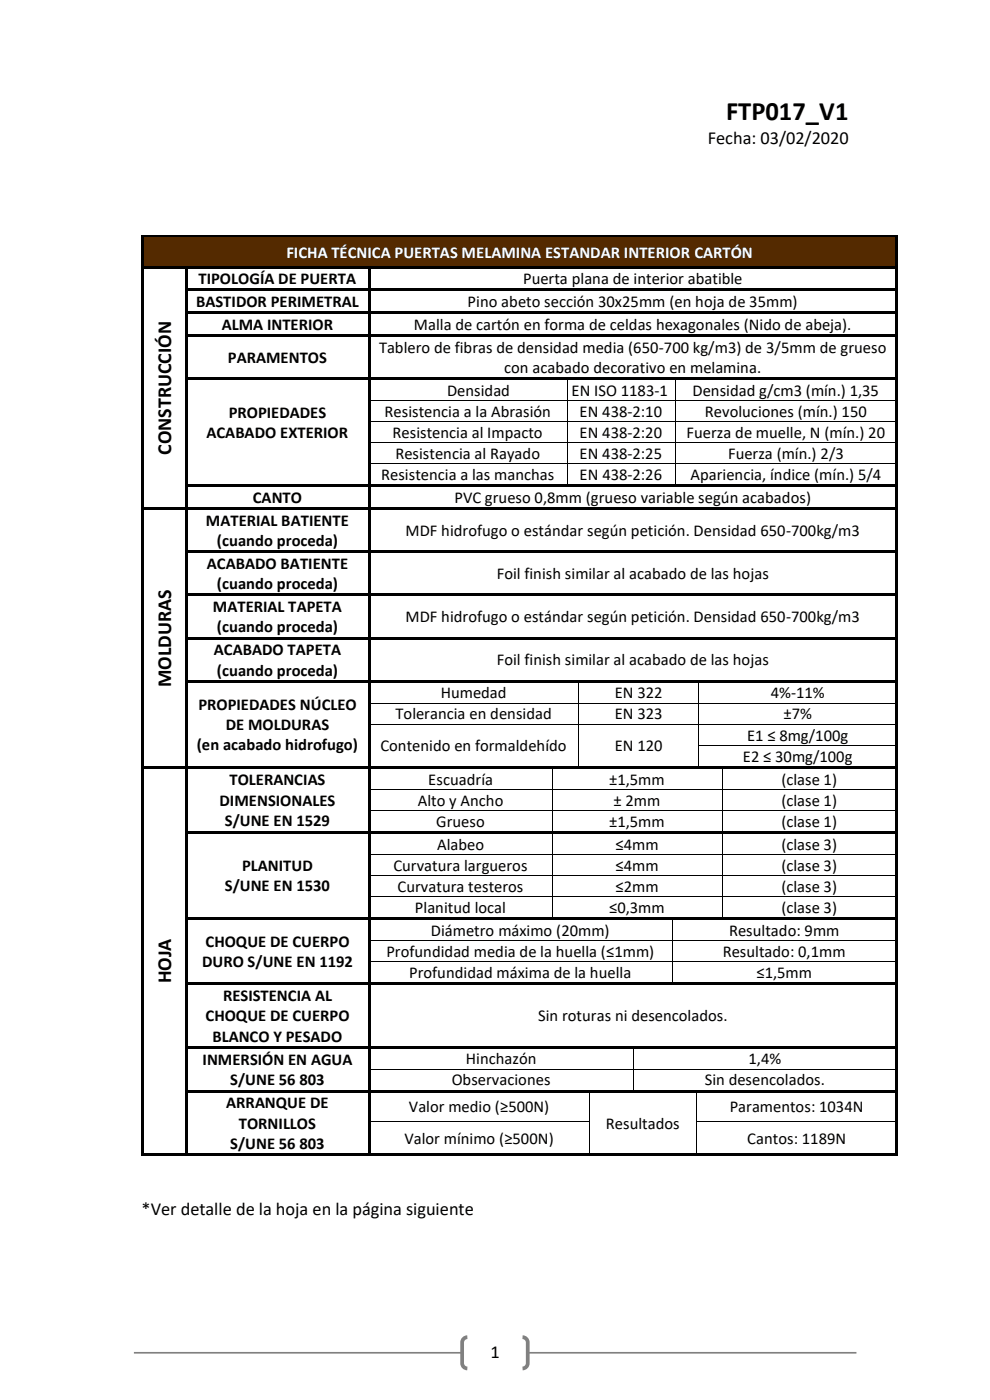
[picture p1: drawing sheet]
<svg xmlns="http://www.w3.org/2000/svg" width="210mm" height="297mm" viewBox="0 0 210 297" stroke-linecap="round" stroke-linejoin="round" font-family="sans-serif">
<path d="M28.4 287h153.3" fill="none" stroke="#808080" stroke-width=".35"/>
<path d="M98.5 283.9l.6-.2h11.7a1.1 1.1 0 0 1 1.2 1.1v4.4a1.1 1.1 0 0 1-1.2 1.1h-11.7a1.1 1.1 0 0 1-1.1-1.1v-4.4l.1-.4z" fill-rule="evenodd" fill="#fff"/>
<path d="M99.1 283.7a1.1 1.1 0 0 0-1.1 1.1v4.4a1.1 1.1 0 0 0 1.1 1.1M110.8 283.7a1.1 1.1 0 0 1 1.2 1.1v4.4a1.1 1.1 0 0 1-1.2 1.1" fill="none" stroke="#808080" stroke-width=".79" stroke-linecap="butt"/>
<g fill="#542a00">
<path d="M30.5 50.4h159.5v6h-159.5z" fill-rule="evenodd"/>
<path d="M32.2 51.3h156.1v4.3h-156.1z" fill-rule="evenodd"/>
</g>
<g fill="#000">
<path d="M30 49.9h.5v.5h-.5z" fill-rule="evenodd"/>
<path d="M30 49.9h.5v.5h-.5z" fill-rule="evenodd"/>
<path d="M30 50.4h.5v6h-.5z" fill-rule="evenodd"/>
<path d="M30 56.4h.5v.6h-.5z" fill-rule="evenodd"/>
<path d="M30.5 49.9h159.5v.5h-159.5z" fill-rule="evenodd"/>
<path d="M30.5 56.4h8.8v.5h-8.8z" fill-rule="evenodd"/>
<path d="M39.3 56.9l.5 .1z" fill-rule="evenodd"/>
<path d="M39.3 56.4h.5v.5h-.5z" fill-rule="evenodd"/>
<path d="M39.8 56.4h38.2v.5h-38.2z" fill-rule="evenodd"/>
<path d="M78 56.9l.5 .1z" fill-rule="evenodd"/>
<path d="M78 56.4h.5v.5h-.5z" fill-rule="evenodd"/>
<path d="M78.5 56.4h111.5v.5h-111.5z" fill-rule="evenodd"/>
<path d="M190 49.9h.5v.5h-.5z" fill-rule="evenodd"/>
<path d="M190 49.9h.5v.5h-.5z" fill-rule="evenodd"/>
<path d="M190 50.4h.5v6h-.5z" fill-rule="evenodd"/>
<path d="M190 56.4h.5v.6h-.5z" fill-rule="evenodd"/>
<path d="M30 57h.5v4.3h-.5z" fill-rule="evenodd"/>
<path d="M30 61.3h.5v.5h-.5z" fill-rule="evenodd"/>
<path d="M30 61.8h.5v4.3h-.5z" fill-rule="evenodd"/>
<path d="M30 66.1h.5v.5h-.5z" fill-rule="evenodd"/>
<path d="M30 66.6h.5v4.3h-.5z" fill-rule="evenodd"/>
<path d="M30 70.9h.5v.6h-.5z" fill-rule="evenodd"/>
<path d="M39.3 57h.5v4.3h-.5z" fill-rule="evenodd"/>
<path d="M39.3 61.3h.5v.5h-.5z" fill-rule="evenodd"/>
<path d="M39.3 61.8h.5v4.3h-.5z" fill-rule="evenodd"/>
<path d="M39.3 66.1h.5v.5h-.5z" fill-rule="evenodd"/>
<path d="M39.3 66.6h.5v4.3h-.5z" fill-rule="evenodd"/>
<path d="M39.3 70.9h.5v.6h-.5z" fill-rule="evenodd"/>
<path d="M39.8 61.3h38.2v.5h-38.2z" fill-rule="evenodd"/>
<path d="M39.8 66.1h38.2v.5h-38.2z" fill-rule="evenodd"/>
<path d="M39.8 70.9h38.2v.5h-38.2z" fill-rule="evenodd"/>
<path d="M78 57h.5v4.3h-.5z" fill-rule="evenodd"/>
<path d="M78 61.3h.5v.5h-.5z" fill-rule="evenodd"/>
<path d="M78 61.8h.5v4.3h-.5z" fill-rule="evenodd"/>
<path d="M78 66.1h.5v.5h-.5z" fill-rule="evenodd"/>
<path d="M78 66.6h.5v4.3h-.5z" fill-rule="evenodd"/>
<path d="M78 70.9h.5v.6h-.5z" fill-rule="evenodd"/>
<path d="M78.5 61.3h111.5v.5h-111.5z" fill-rule="evenodd"/>
<path d="M78.5 66.1h111.5v.5h-111.5z" fill-rule="evenodd"/>
<path d="M78.5 70.9h111.5v.5h-111.5z" fill-rule="evenodd"/>
<path d="M190 57h.5v4.3h-.5z" fill-rule="evenodd"/>
<path d="M190 61.3h.5v.5h-.5z" fill-rule="evenodd"/>
<path d="M190 61.8h.5v4.3h-.5z" fill-rule="evenodd"/>
<path d="M190 66.1h.5v.5h-.5z" fill-rule="evenodd"/>
<path d="M190 66.6h.5v4.3h-.5z" fill-rule="evenodd"/>
<path d="M190 70.9h.5v.6h-.5z" fill-rule="evenodd"/>
<path d="M30 71.5h.5v8.6h-.5z" fill-rule="evenodd"/>
<path d="M30 80.1h.5v.5h-.5z" fill-rule="evenodd"/>
<path d="M30 80.6h.5v4.3h-.5z" fill-rule="evenodd"/>
<path d="M30 84.9h.5v.2h-.5z" fill-rule="evenodd"/>
<path d="M30 85.1h.5v4.3h-.5z" fill-rule="evenodd"/>
<path d="M30 89.4h.5v.1h-.5z" fill-rule="evenodd"/>
<path d="M30 89.5h.5v4.4h-.5z" fill-rule="evenodd"/>
<path d="M30 93.9h.5v.1h-.5z" fill-rule="evenodd"/>
<path d="M30 94h.5v4.3h-.5z" fill-rule="evenodd"/>
<path d="M30 98.3h.5v.2h-.5z" fill-rule="evenodd"/>
<path d="M39.3 71.5h.5v8.6h-.5z" fill-rule="evenodd"/>
<path d="M39.3 80.1h.5v.5h-.5z" fill-rule="evenodd"/>
<path d="M39.3 80.6h.5v4.3h-.5z" fill-rule="evenodd"/>
<path d="M39.3 84.9h.5v.2h-.5z" fill-rule="evenodd"/>
<path d="M39.3 85.1h.5v4.3h-.5z" fill-rule="evenodd"/>
<path d="M39.3 89.4h.5v.1h-.5z" fill-rule="evenodd"/>
<path d="M39.3 89.5h.5v4.4h-.5z" fill-rule="evenodd"/>
<path d="M39.3 93.9h.5v.1h-.5z" fill-rule="evenodd"/>
<path d="M39.3 94h.5v4.3h-.5z" fill-rule="evenodd"/>
<path d="M39.3 98.3h.5v.2h-.5z" fill-rule="evenodd"/>
<path d="M39.8 80.1h38.2v.5h-38.2z" fill-rule="evenodd"/>
<path d="M78 71.5h.5v8.6h-.5z" fill-rule="evenodd"/>
<path d="M78 80.1h.5v.5h-.5z" fill-rule="evenodd"/>
<path d="M78 80.6h.5v4.3h-.5z" fill-rule="evenodd"/>
<path d="M78 84.9h.5v.2h-.5z" fill-rule="evenodd"/>
<path d="M78 85.1h.5v4.3h-.5z" fill-rule="evenodd"/>
<path d="M78 89.4h.5v.1h-.5z" fill-rule="evenodd"/>
<path d="M78 89.5h.5v4.4h-.5z" fill-rule="evenodd"/>
<path d="M78 93.9h.5v.1h-.5z" fill-rule="evenodd"/>
<path d="M78 94h.5v4.3h-.5z" fill-rule="evenodd"/>
<path d="M78 98.3h.5v.2h-.5z" fill-rule="evenodd"/>
<path d="M78.5 80.1h41.7v.5h-41.7z" fill-rule="evenodd"/>
<path d="M120.2 80.6h.2z" fill-rule="evenodd"/>
<path d="M120.2 80.1h.5v.5h-.5z" fill-rule="evenodd"/>
<path d="M120.2 84.9h.2v.2h-.2z" fill-rule="evenodd"/>
<path d="M120.2 89.4h.2v.1h-.2z" fill-rule="evenodd"/>
<path d="M120.2 93.9h.2v.1h-.2z" fill-rule="evenodd"/>
<path d="M120.2 98.3h.2v.2h-.2z" fill-rule="evenodd"/>
<path d="M120.7 80.1h22.5v.5h-22.5z" fill-rule="evenodd"/>
<path d="M143.2 80.6h.2z" fill-rule="evenodd"/>
<path d="M143.2 80.1h.5v.5h-.5z" fill-rule="evenodd"/>
<path d="M143.2 84.9h.2v.2h-.2z" fill-rule="evenodd"/>
<path d="M143.2 89.4h.2v.1h-.2z" fill-rule="evenodd"/>
<path d="M143.2 93.9h.2v.1h-.2z" fill-rule="evenodd"/>
<path d="M143.2 98.3h.2v.2h-.2z" fill-rule="evenodd"/>
<path d="M143.7 80.1h46.3v.5h-46.3z" fill-rule="evenodd"/>
<path d="M190 71.5h.5v8.6h-.5z" fill-rule="evenodd"/>
<path d="M190 80.1h.5v.5h-.5z" fill-rule="evenodd"/>
<path d="M190 80.6h.5v4.3h-.5z" fill-rule="evenodd"/>
<path d="M190 84.9h.5v.2h-.5z" fill-rule="evenodd"/>
<path d="M190 85.1h.5v4.3h-.5z" fill-rule="evenodd"/>
<path d="M190 89.4h.5v.1h-.5z" fill-rule="evenodd"/>
<path d="M190 89.5h.5v4.4h-.5z" fill-rule="evenodd"/>
<path d="M190 93.9h.5v.1h-.5z" fill-rule="evenodd"/>
<path d="M190 94h.5v4.3h-.5z" fill-rule="evenodd"/>
<path d="M190 98.3h.5v.2h-.5z" fill-rule="evenodd"/>
<path d="M30 98.5h.5v4.3h-.5z" fill-rule="evenodd"/>
<path d="M30 102.8h.5v.6h-.5z" fill-rule="evenodd"/>
<path d="M30 103.4h.5v4.3h-.5z" fill-rule="evenodd"/>
<path d="M30 107.7h.5v.5h-.5z" fill-rule="evenodd"/>
<path d="M30 108.2h.5v8.6h-.5z" fill-rule="evenodd"/>
<path d="M30 116.8h.5v.6h-.5z" fill-rule="evenodd"/>
<path d="M30.5 107.7h8.8v.5h-8.8z" fill-rule="evenodd"/>
<path d="M39.3 98.5h.5v4.3h-.5z" fill-rule="evenodd"/>
<path d="M39.3 102.8h.5v.6h-.5z" fill-rule="evenodd"/>
<path d="M39.3 103.4h.5v4.3h-.5z" fill-rule="evenodd"/>
<path d="M39.3 107.7h.5v.5h-.5z" fill-rule="evenodd"/>
<path d="M39.3 108.2h.5v8.6h-.5z" fill-rule="evenodd"/>
<path d="M39.3 116.8h.5v.6h-.5z" fill-rule="evenodd"/>
<path d="M39.8 102.8h38.2v.6h-38.2z" fill-rule="evenodd"/>
<path d="M39.8 107.7h38.2v.5h-38.2z" fill-rule="evenodd"/>
<path d="M39.8 116.8h38.2v.5h-38.2z" fill-rule="evenodd"/>
<path d="M78 98.5h.5v4.3h-.5z" fill-rule="evenodd"/>
<path d="M78 102.8h.5v.6h-.5z" fill-rule="evenodd"/>
<path d="M78 103.4h.5v4.3h-.5z" fill-rule="evenodd"/>
<path d="M78 107.7h.5v.5h-.5z" fill-rule="evenodd"/>
<path d="M78 108.2h.5v8.6h-.5z" fill-rule="evenodd"/>
<path d="M78 116.8h.5v.6h-.5z" fill-rule="evenodd"/>
<path d="M78.5 102.8h41.7v.6h-41.7z" fill-rule="evenodd"/>
<path d="M78.5 107.7h111.5v.5h-111.5z" fill-rule="evenodd"/>
<path d="M78.5 116.8h111.5v.5h-111.5z" fill-rule="evenodd"/>
<path d="M120.2 102.8h.5v.6h-.5z" fill-rule="evenodd"/>
<path d="M120.7 102.8h22.5v.6h-22.5z" fill-rule="evenodd"/>
<path d="M143.2 102.8h.5v.6h-.5z" fill-rule="evenodd"/>
<path d="M143.7 102.8h46.3v.6h-46.3z" fill-rule="evenodd"/>
<path d="M190 98.5h.5v4.3h-.5z" fill-rule="evenodd"/>
<path d="M190 102.8h.5v.6h-.5z" fill-rule="evenodd"/>
<path d="M190 103.4h.5v4.3h-.5z" fill-rule="evenodd"/>
<path d="M190 107.7h.5v.5h-.5z" fill-rule="evenodd"/>
<path d="M190 108.2h.5v8.6h-.5z" fill-rule="evenodd"/>
<path d="M190 116.8h.5v.6h-.5z" fill-rule="evenodd"/>
<path d="M30 117.4h.5v8.6h-.5z" fill-rule="evenodd"/>
<path d="M30 126h.5v.5h-.5z" fill-rule="evenodd"/>
<path d="M30 126.5h.5v8.6h-.5z" fill-rule="evenodd"/>
<path d="M30 135.1h.5v.6h-.5z" fill-rule="evenodd"/>
<path d="M39.3 117.4h.5v8.6h-.5z" fill-rule="evenodd"/>
<path d="M39.3 126h.5v.5h-.5z" fill-rule="evenodd"/>
<path d="M39.3 126.5h.5v8.6h-.5z" fill-rule="evenodd"/>
<path d="M39.3 135.1h.5v.6h-.5z" fill-rule="evenodd"/>
<path d="M39.8 126h38.2v.5h-38.2z" fill-rule="evenodd"/>
<path d="M39.8 135.1h38.2v.5h-38.2z" fill-rule="evenodd"/>
<path d="M78 117.4h.5v8.6h-.5z" fill-rule="evenodd"/>
<path d="M78 126h.5v.5h-.5z" fill-rule="evenodd"/>
<path d="M78 126.5h.5v8.6h-.5z" fill-rule="evenodd"/>
<path d="M78 135.1h.5v.6h-.5z" fill-rule="evenodd"/>
<path d="M78.5 126h111.5v.5h-111.5z" fill-rule="evenodd"/>
<path d="M78.5 135.1h111.5v.5h-111.5z" fill-rule="evenodd"/>
<path d="M190 117.4h.5v8.6h-.5z" fill-rule="evenodd"/>
<path d="M190 126h.5v.5h-.5z" fill-rule="evenodd"/>
<path d="M190 126.5h.5v8.6h-.5z" fill-rule="evenodd"/>
<path d="M190 135.1h.5v.6h-.5z" fill-rule="evenodd"/>
<path d="M30 135.7h.5v8.5h-.5z" fill-rule="evenodd"/>
<path d="M30 144.2h.5v.6h-.5z" fill-rule="evenodd"/>
<path d="M30 144.8h.5v4.3h-.5z" fill-rule="evenodd"/>
<path d="M30 149.1h.5v.1h-.5z" fill-rule="evenodd"/>
<path d="M30 149.2h.5v4.4h-.5z" fill-rule="evenodd"/>
<path d="M30 153.6h.5v.1h-.5z" fill-rule="evenodd"/>
<path d="M30 153.7h.5v4.3h-.5z" fill-rule="evenodd"/>
<path d="M30 158h.5v.2h-.5z" fill-rule="evenodd"/>
<path d="M39.3 135.7h.5v8.5h-.5z" fill-rule="evenodd"/>
<path d="M39.3 144.2h.5v.6h-.5z" fill-rule="evenodd"/>
<path d="M39.3 144.8h.5v4.3h-.5z" fill-rule="evenodd"/>
<path d="M39.3 149.1h.5v.1h-.5z" fill-rule="evenodd"/>
<path d="M39.3 149.2h.5v4.4h-.5z" fill-rule="evenodd"/>
<path d="M39.3 153.6h.5v.1h-.5z" fill-rule="evenodd"/>
<path d="M39.3 153.7h.5v4.3h-.5z" fill-rule="evenodd"/>
<path d="M39.3 158h.5v.2h-.5z" fill-rule="evenodd"/>
<path d="M39.8 144.2h38.2v.6h-38.2z" fill-rule="evenodd"/>
<path d="M78 135.7h.5v8.5h-.5z" fill-rule="evenodd"/>
<path d="M78 144.2h.5v.6h-.5z" fill-rule="evenodd"/>
<path d="M78 144.8h.5v4.3h-.5z" fill-rule="evenodd"/>
<path d="M78 149.1h.5v.1h-.5z" fill-rule="evenodd"/>
<path d="M78 149.2h.5v4.4h-.5z" fill-rule="evenodd"/>
<path d="M78 153.6h.5v.1h-.5z" fill-rule="evenodd"/>
<path d="M78 153.7h.5v4.3h-.5z" fill-rule="evenodd"/>
<path d="M78 158h.5v.2h-.5z" fill-rule="evenodd"/>
<path d="M78.5 144.2h44.2v.6h-44.2z" fill-rule="evenodd"/>
<path d="M122.7 144.8h.1z" fill-rule="evenodd"/>
<path d="M122.7 144.2h.5v.6h-.5z" fill-rule="evenodd"/>
<path d="M122.7 149.1h.1v.1h-.1z" fill-rule="evenodd"/>
<path d="M122.7 153.6h.1v.1h-.1z" fill-rule="evenodd"/>
<path d="M122.7 158h.1v.2h-.1z" fill-rule="evenodd"/>
<path d="M123.2 144.2h25v.6h-25z" fill-rule="evenodd"/>
<path d="M148.2 144.8h.2z" fill-rule="evenodd"/>
<path d="M148.2 144.2h.5v.6h-.5z" fill-rule="evenodd"/>
<path d="M148.2 149.1h.2v.1h-.2z" fill-rule="evenodd"/>
<path d="M148.2 153.6h.2v.1h-.2z" fill-rule="evenodd"/>
<path d="M148.2 158h.2v.2h-.2z" fill-rule="evenodd"/>
<path d="M148.7 144.2h41.3v.6h-41.3z" fill-rule="evenodd"/>
<path d="M190 135.7h.5v8.5h-.5z" fill-rule="evenodd"/>
<path d="M190 144.2h.5v.6h-.5z" fill-rule="evenodd"/>
<path d="M190 144.8h.5v4.3h-.5z" fill-rule="evenodd"/>
<path d="M190 149.1h.5v.1h-.5z" fill-rule="evenodd"/>
<path d="M190 149.2h.5v4.4h-.5z" fill-rule="evenodd"/>
<path d="M190 153.6h.5v.1h-.5z" fill-rule="evenodd"/>
<path d="M190 153.7h.5v4.3h-.5z" fill-rule="evenodd"/>
<path d="M190 158h.5v.2h-.5z" fill-rule="evenodd"/>
<path d="M30 158.2h.5v4.3h-.5z" fill-rule="evenodd"/>
<path d="M30 162.5h.5v.6h-.5z" fill-rule="evenodd"/>
<path d="M30 163.1h.5v4.3h-.5z" fill-rule="evenodd"/>
<path d="M30 167.4h.5v.1h-.5z" fill-rule="evenodd"/>
<path d="M30 167.5h.5v4.4h-.5z" fill-rule="evenodd"/>
<path d="M30 171.9h.5v.1h-.5z" fill-rule="evenodd"/>
<path d="M30 172h.5v4.3h-.5z" fill-rule="evenodd"/>
<path d="M30 176.3h.5v.6h-.5z" fill-rule="evenodd"/>
<path d="M30.5 162.5h8.8v.5h-8.8z" fill-rule="evenodd"/>
<path d="M39.3 158.2h.5v4.3h-.5z" fill-rule="evenodd"/>
<path d="M39.3 162.5h.5v.6h-.5z" fill-rule="evenodd"/>
<path d="M39.3 163.1h.5v4.3h-.5z" fill-rule="evenodd"/>
<path d="M39.3 167.4h.5v.1h-.5z" fill-rule="evenodd"/>
<path d="M39.3 167.5h.5v4.4h-.5z" fill-rule="evenodd"/>
<path d="M39.3 171.9h.5v.1h-.5z" fill-rule="evenodd"/>
<path d="M39.3 172h.5v4.3h-.5z" fill-rule="evenodd"/>
<path d="M39.3 176.3h.5v.6h-.5z" fill-rule="evenodd"/>
<path d="M39.8 162.5h38.2v.5h-38.2z" fill-rule="evenodd"/>
<path d="M39.8 176.3h38.2v.6h-38.2z" fill-rule="evenodd"/>
<path d="M78 158.2h.5v4.3h-.5z" fill-rule="evenodd"/>
<path d="M78 162.5h.5v.6h-.5z" fill-rule="evenodd"/>
<path d="M78 163.1h.5v4.3h-.5z" fill-rule="evenodd"/>
<path d="M78 167.4h.5v.1h-.5z" fill-rule="evenodd"/>
<path d="M78 167.5h.5v4.4h-.5z" fill-rule="evenodd"/>
<path d="M78 171.9h.5v.1h-.5z" fill-rule="evenodd"/>
<path d="M78 172h.5v4.3h-.5z" fill-rule="evenodd"/>
<path d="M78 176.3h.5v.6h-.5z" fill-rule="evenodd"/>
<path d="M78.5 162.5h38.6v.5h-38.6z" fill-rule="evenodd"/>
<path d="M78.5 176.3h38.6v.6h-38.6z" fill-rule="evenodd"/>
<path d="M117.1 163l.1 .1z" fill-rule="evenodd"/>
<path d="M117.1 162.5h.5v.5h-.5z" fill-rule="evenodd"/>
<path d="M117.1 167.4h.1v.1h-.1z" fill-rule="evenodd"/>
<path d="M117.1 171.9h.1v.1h-.1z" fill-rule="evenodd"/>
<path d="M117.1 176.9h.1z" fill-rule="evenodd"/>
<path d="M117.1 176.3h.5v.6h-.5z" fill-rule="evenodd"/>
<path d="M117.6 162.5h5.1v.5h-5.1z" fill-rule="evenodd"/>
<path d="M117.6 176.3h35.5v.6h-35.5z" fill-rule="evenodd"/>
<path d="M122.7 162.5h.5v.5h-.5z" fill-rule="evenodd"/>
<path d="M123.2 162.5h25v.5h-25z" fill-rule="evenodd"/>
<path d="M148.2 162.5h.5v.5h-.5z" fill-rule="evenodd"/>
<path d="M148.7 162.5h4.4v.5h-4.4z" fill-rule="evenodd"/>
<path d="M153.1 163l.2 .1z" fill-rule="evenodd"/>
<path d="M153.1 162.5h.5v.5h-.5z" fill-rule="evenodd"/>
<path d="M153.1 167.4h.2v.1h-.2z" fill-rule="evenodd"/>
<path d="M153.1 171.9h.2v.1h-.2z" fill-rule="evenodd"/>
<path d="M153.1 176.9h.2z" fill-rule="evenodd"/>
<path d="M153.1 176.3h.5v.6h-.5z" fill-rule="evenodd"/>
<path d="M153.6 162.5h36.4v.5h-36.4z" fill-rule="evenodd"/>
<path d="M153.6 176.3h36.4v.6h-36.4z" fill-rule="evenodd"/>
<path d="M190 158.2h.5v4.3h-.5z" fill-rule="evenodd"/>
<path d="M190 162.5h.5v.6h-.5z" fill-rule="evenodd"/>
<path d="M190 163.1h.5v4.3h-.5z" fill-rule="evenodd"/>
<path d="M190 167.4h.5v.1h-.5z" fill-rule="evenodd"/>
<path d="M190 167.5h.5v4.4h-.5z" fill-rule="evenodd"/>
<path d="M190 171.9h.5v.1h-.5z" fill-rule="evenodd"/>
<path d="M190 172h.5v4.3h-.5z" fill-rule="evenodd"/>
<path d="M190 176.3h.5v.6h-.5z" fill-rule="evenodd"/>
<path d="M30 176.9h.5v4.3h-.5z" fill-rule="evenodd"/>
<path d="M30 181.2h.5v.1h-.5z" fill-rule="evenodd"/>
<path d="M30 181.3h.5v4.4h-.5z" fill-rule="evenodd"/>
<path d="M30 185.7h.5v.1h-.5z" fill-rule="evenodd"/>
<path d="M30 185.8h.5v4.3h-.5z" fill-rule="evenodd"/>
<path d="M30 190.1h.5v.2h-.5z" fill-rule="evenodd"/>
<path d="M30 190.3h.5v4.3h-.5z" fill-rule="evenodd"/>
<path d="M30 194.6h.5v.6h-.5z" fill-rule="evenodd"/>
<path d="M30 195.2h.5v4.3h-.5z" fill-rule="evenodd"/>
<path d="M30 199.5h.5v.1h-.5z" fill-rule="evenodd"/>
<path d="M39.3 176.9h.5v4.3h-.5z" fill-rule="evenodd"/>
<path d="M39.3 181.2h.5v.1h-.5z" fill-rule="evenodd"/>
<path d="M39.3 181.3h.5v4.4h-.5z" fill-rule="evenodd"/>
<path d="M39.3 185.7h.5v.1h-.5z" fill-rule="evenodd"/>
<path d="M39.3 185.8h.5v4.3h-.5z" fill-rule="evenodd"/>
<path d="M39.3 190.1h.5v.2h-.5z" fill-rule="evenodd"/>
<path d="M39.3 190.3h.5v4.3h-.5z" fill-rule="evenodd"/>
<path d="M39.3 194.6h.5v.6h-.5z" fill-rule="evenodd"/>
<path d="M39.3 195.2h.5v4.3h-.5z" fill-rule="evenodd"/>
<path d="M39.3 199.5h.5v.1h-.5z" fill-rule="evenodd"/>
<path d="M39.8 194.6h38.2v.5h-38.2z" fill-rule="evenodd"/>
<path d="M78 176.9h.5v4.3h-.5z" fill-rule="evenodd"/>
<path d="M78 181.2h.5v.1h-.5z" fill-rule="evenodd"/>
<path d="M78 181.3h.5v4.4h-.5z" fill-rule="evenodd"/>
<path d="M78 185.7h.5v.1h-.5z" fill-rule="evenodd"/>
<path d="M78 185.8h.5v4.3h-.5z" fill-rule="evenodd"/>
<path d="M78 190.1h.5v.2h-.5z" fill-rule="evenodd"/>
<path d="M78 190.3h.5v4.3h-.5z" fill-rule="evenodd"/>
<path d="M78 194.6h.5v.6h-.5z" fill-rule="evenodd"/>
<path d="M78 195.2h.5v4.3h-.5z" fill-rule="evenodd"/>
<path d="M78 199.5h.5v.1h-.5z" fill-rule="evenodd"/>
<path d="M78.5 194.6h38.6v.5h-38.6z" fill-rule="evenodd"/>
<path d="M117.1 181.2h.1v.1h-.1z" fill-rule="evenodd"/>
<path d="M117.1 185.7h.1v.1h-.1z" fill-rule="evenodd"/>
<path d="M117.1 190.1h.1v.2h-.1z" fill-rule="evenodd"/>
<path d="M117.1 194.6h.5v.5h-.5z" fill-rule="evenodd"/>
<path d="M117.6 194.6h24.9v.5h-24.9z" fill-rule="evenodd"/>
<path d="M142.5 194.6h.5v.5h-.5z" fill-rule="evenodd"/>
<path d="M142.5 199.5l.1 .1z" fill-rule="evenodd"/>
<path d="M143 194.6h10.1v.5h-10.1z" fill-rule="evenodd"/>
<path d="M153.1 181.2h.2v.1h-.2z" fill-rule="evenodd"/>
<path d="M153.1 185.7h.2v.1h-.2z" fill-rule="evenodd"/>
<path d="M153.1 190.1h.2v.2h-.2z" fill-rule="evenodd"/>
<path d="M153.1 194.6h.5v.5h-.5z" fill-rule="evenodd"/>
<path d="M153.6 194.6h36.4v.5h-36.4z" fill-rule="evenodd"/>
<path d="M190 176.9h.5v4.3h-.5z" fill-rule="evenodd"/>
<path d="M190 181.2h.5v.1h-.5z" fill-rule="evenodd"/>
<path d="M190 181.3h.5v4.4h-.5z" fill-rule="evenodd"/>
<path d="M190 185.7h.5v.1h-.5z" fill-rule="evenodd"/>
<path d="M190 185.8h.5v4.3h-.5z" fill-rule="evenodd"/>
<path d="M190 190.1h.5v.2h-.5z" fill-rule="evenodd"/>
<path d="M190 190.3h.5v4.3h-.5z" fill-rule="evenodd"/>
<path d="M190 194.6h.5v.6h-.5z" fill-rule="evenodd"/>
<path d="M190 195.2h.5v4.3h-.5z" fill-rule="evenodd"/>
<path d="M190 199.5h.5v.1h-.5z" fill-rule="evenodd"/>
<path d="M30 199.6h.5v4.3h-.5z" fill-rule="evenodd"/>
<path d="M30 203.9h.5v.2h-.5z" fill-rule="evenodd"/>
<path d="M30 204.1h.5v4.3h-.5z" fill-rule="evenodd"/>
<path d="M30 208.4h.5v.6h-.5z" fill-rule="evenodd"/>
<path d="M39.3 199.6h.5v4.3h-.5z" fill-rule="evenodd"/>
<path d="M39.3 203.9h.5v.2h-.5z" fill-rule="evenodd"/>
<path d="M39.3 204.1h.5v4.3h-.5z" fill-rule="evenodd"/>
<path d="M39.3 208.4h.5v.6h-.5z" fill-rule="evenodd"/>
<path d="M39.8 208.4h38.2v.5h-38.2z" fill-rule="evenodd"/>
<path d="M78 199.6h.5v4.3h-.5z" fill-rule="evenodd"/>
<path d="M78 203.9h.5v.2h-.5z" fill-rule="evenodd"/>
<path d="M78 204.1h.5v4.3h-.5z" fill-rule="evenodd"/>
<path d="M78 208.4h.5v.6h-.5z" fill-rule="evenodd"/>
<path d="M78.5 208.4h64v.5h-64z" fill-rule="evenodd"/>
<path d="M142.5 203.9l.1 .2z" fill-rule="evenodd"/>
<path d="M142.5 208.4h.5v.5h-.5z" fill-rule="evenodd"/>
<path d="M143 208.4h47v.5h-47z" fill-rule="evenodd"/>
<path d="M190 199.6h.5v4.3h-.5z" fill-rule="evenodd"/>
<path d="M190 203.9h.5v.2h-.5z" fill-rule="evenodd"/>
<path d="M190 204.1h.5v4.3h-.5z" fill-rule="evenodd"/>
<path d="M190 208.4h.5v.6h-.5z" fill-rule="evenodd"/>
<path d="M30 209h.5v12.9h-.5z" fill-rule="evenodd"/>
<path d="M30 221.9h.5v.5h-.5z" fill-rule="evenodd"/>
<path d="M30 222.4h.5v4.3h-.5z" fill-rule="evenodd"/>
<path d="M30 226.7h.5v.2h-.5z" fill-rule="evenodd"/>
<path d="M30 226.9h.5v4.3h-.5z" fill-rule="evenodd"/>
<path d="M30 231.2h.5v.6h-.5z" fill-rule="evenodd"/>
<path d="M30 231.8h.5v5.9h-.5z" fill-rule="evenodd"/>
<path d="M30 237.7h.5v.6h-.5z" fill-rule="evenodd"/>
<path d="M39.3 209h.5v12.9h-.5z" fill-rule="evenodd"/>
<path d="M39.3 221.9h.5v.5h-.5z" fill-rule="evenodd"/>
<path d="M39.3 222.4h.5v4.3h-.5z" fill-rule="evenodd"/>
<path d="M39.3 226.7h.5v.2h-.5z" fill-rule="evenodd"/>
<path d="M39.3 226.9h.5v4.3h-.5z" fill-rule="evenodd"/>
<path d="M39.3 231.2h.5v.6h-.5z" fill-rule="evenodd"/>
<path d="M39.3 231.8h.5v5.9h-.5z" fill-rule="evenodd"/>
<path d="M39.3 237.7h.5v.6h-.5z" fill-rule="evenodd"/>
<path d="M39.8 221.9h38.2v.5h-38.2z" fill-rule="evenodd"/>
<path d="M39.8 231.2h38.2v.5h-38.2z" fill-rule="evenodd"/>
<path d="M78 209h.5v12.9h-.5z" fill-rule="evenodd"/>
<path d="M78 221.9h.5v.5h-.5z" fill-rule="evenodd"/>
<path d="M78 222.4h.5v4.3h-.5z" fill-rule="evenodd"/>
<path d="M78 226.7h.5v.2h-.5z" fill-rule="evenodd"/>
<path d="M78 226.9h.5v4.3h-.5z" fill-rule="evenodd"/>
<path d="M78 231.2h.5v.6h-.5z" fill-rule="evenodd"/>
<path d="M78 231.8h.5v5.9h-.5z" fill-rule="evenodd"/>
<path d="M78 237.7h.5v.6h-.5z" fill-rule="evenodd"/>
<path d="M78.5 221.9h55.8v.5h-55.8z" fill-rule="evenodd"/>
<path d="M78.5 231.2h46.5v.5h-46.5z" fill-rule="evenodd"/>
<path d="M125 231.7l.2 .1z" fill-rule="evenodd"/>
<path d="M125 231.2h.5v.5h-.5z" fill-rule="evenodd"/>
<path d="M125 237.7h.2v.6h-.2z" fill-rule="evenodd"/>
<path d="M125.5 231.2h8.8v.5h-8.8z" fill-rule="evenodd"/>
<path d="M134.3 222.4h.2z" fill-rule="evenodd"/>
<path d="M134.3 221.9h.5v.5h-.5z" fill-rule="evenodd"/>
<path d="M134.3 226.7h.2v.2h-.2z" fill-rule="evenodd"/>
<path d="M134.3 231.2h.5v.5h-.5z" fill-rule="evenodd"/>
<path d="M134.8 221.9h55.2v.5h-55.2z" fill-rule="evenodd"/>
<path d="M134.8 231.2h12.9v.5h-12.9z" fill-rule="evenodd"/>
<path d="M147.7 231.7l.2 .1z" fill-rule="evenodd"/>
<path d="M147.7 231.2h.5v.5h-.5z" fill-rule="evenodd"/>
<path d="M147.7 237.7h.2v.6h-.2z" fill-rule="evenodd"/>
<path d="M148.2 231.2h41.8v.5h-41.8z" fill-rule="evenodd"/>
<path d="M190 209h.5v12.9h-.5z" fill-rule="evenodd"/>
<path d="M190 221.9h.5v.5h-.5z" fill-rule="evenodd"/>
<path d="M190 222.4h.5v4.3h-.5z" fill-rule="evenodd"/>
<path d="M190 226.7h.5v.2h-.5z" fill-rule="evenodd"/>
<path d="M190 226.9h.5v4.3h-.5z" fill-rule="evenodd"/>
<path d="M190 231.2h.5v.6h-.5z" fill-rule="evenodd"/>
<path d="M190 231.8h.5v5.9h-.5z" fill-rule="evenodd"/>
<path d="M190 237.7h.5v.6h-.5z" fill-rule="evenodd"/>
<path d="M30 238.3h.5v6.4h-.5z" fill-rule="evenodd"/>
<path d="M30 244.7h.5v.5h-.5z" fill-rule="evenodd"/>
<path d="M30 244.7h.5v.5h-.5z" fill-rule="evenodd"/>
<path d="M30.5 244.7h8.8v.5h-8.8z" fill-rule="evenodd"/>
<path d="M39.3 238.3h.5v6.4h-.5z" fill-rule="evenodd"/>
<path d="M39.3 244.7h.5v.5h-.5z" fill-rule="evenodd"/>
<path d="M39.8 244.7h38.2v.5h-38.2z" fill-rule="evenodd"/>
<path d="M78 238.3h.5v6.4h-.5z" fill-rule="evenodd"/>
<path d="M78 244.7h.5v.5h-.5z" fill-rule="evenodd"/>
<path d="M78.5 244.7h46.5v.5h-46.5z" fill-rule="evenodd"/>
<path d="M125 244.7h.5v.5h-.5z" fill-rule="evenodd"/>
<path d="M125.5 244.7h22.2v.5h-22.2z" fill-rule="evenodd"/>
<path d="M147.7 244.7h.5v.5h-.5z" fill-rule="evenodd"/>
<path d="M148.2 244.7h41.8v.5h-41.8z" fill-rule="evenodd"/>
<path d="M190 238.3h.5v6.4h-.5z" fill-rule="evenodd"/>
<path d="M190 244.7h.5v.5h-.5z" fill-rule="evenodd"/>
<path d="M190 244.7h.5v.5h-.5z" fill-rule="evenodd"/>
</g>
<path d="M30.5 50.4h159.5" fill="none" stroke="#542a00" stroke-width=".21"/>
<g fill="none" stroke="#000" stroke-width=".21">
<path d="M78.5 85h41.7M78.5 89.5h41.7M78.5 93.9h41.7M78.5 98.4h41.7M120.3 80.6v4.3M120.3 85.1v4.3M120.3 89.5v4.4M120.3 94v4.3M120.3 98.5v4.3M120.4 85h22.8M120.4 89.5h22.8M120.4 93.9h22.8"/>
<path d="M120.4 98.4h22.8M143.3 80.6v4.3M143.3 85.1v4.3M143.3 89.5v4.4M143.3 94v4.3M143.3 98.5v4.3M143.4 85h46.6M143.4 89.5h46.6M143.4 93.9h46.6M143.4 98.4h46.6M78.5 149.2h44.2M78.5 153.6h44.2"/>
<path d="M122.7 144.8v4.3M122.7 149.2v4.4M122.7 153.7v4.3M122.7 158.2v4.3M122.8 149.2h25.4M122.8 153.6h25.4M148.3 144.8v4.3M148.3 149.2v4.4M148.3 153.7v4.3M148.3 158.2v4.3M148.4 149.2h41.6M148.4 153.6h41.6"/>
<path d="M148.4 158.1h41.6M78.5 167.5h38.6M78.5 171.9h38.6M117.2 163.1v4.3M117.2 167.5v4.4M117.2 172v4.3M117.2 176.9v4.3M117.2 167.5h35.9M117.2 171.9h35.9M153.2 163.1v4.3M153.2 167.5v4.4M153.2 172v4.3"/>
<path d="M153.2 176.9v4.3M153.3 167.5h36.7M153.3 171.9h36.7M78.5 181.3h38.6M78.5 185.7h38.6M78.5 190.2h38.6M78.5 199.5h64M117.2 181.3v4.4M117.2 185.8v4.3M117.2 190.3v4.3M117.2 181.3h35.9M117.2 185.7h35.9"/>
<path d="M117.2 190.2h35.9M142.6 195.2v4.3M142.6 199.6v4.3M142.6 199.5h47.4M153.2 181.3v4.4M153.2 185.8v4.3M153.2 190.3v4.3M153.3 181.3h36.7M153.3 185.7h36.7M153.3 190.2h36.7M78.5 204h64M142.6 204.1v4.3"/>
<path d="M142.6 204h47.4M78.5 226.8h55.8M78.5 237.8h46.5M125.1 231.8v5.9M125.1 238.3v6.4M134.4 222.4v4.3M134.4 226.9v4.3M134.5 226.8h55.5M147.8 231.8v5.9M147.8 238.3v6.4M147.9 237.8h42.1"/>
</g>
<text font-size="5.6" x="154" y="25.4">FTP017_V1</text>
<g font-size="4.2">
<text x="36.3" y="96.5" transform="rotate(-90 36.3 96.5)">CONSTRUCCIÓN</text>
<text x="36.3" y="145.8" transform="rotate(-90 36.3 145.8)">MOLDURAS</text>
<text x="36.3" y="208.6" transform="rotate(-90 36.3 208.6)">HOJA</text>
</g>
<g font-size="3.9">
<text x="150.1" y="30.6">Fecha: 03/02/2020</text>
<text x="30" y="257.8">*Ver detalle de la hoja en la página siguiente</text>
<text x="104" y="288.1">1</text>
</g>
<text font-size="3.5" fill="#fff" x="60.8" y="54.7">FICHA TÉCNICA PUERTAS MELAMINA ESTANDAR INTERIOR CARTÓN</text>
<g font-size="3.5">
<text x="41.6" y="65.2">BASTIDOR PERIMETRAL</text>
<text x="42.1" y="60.3">TIPOLOGÍA DE PUERTA</text>
<text x="99.2" y="65.2">Pino abeto sección 30x25mm (en hoja de 35mm)</text>
<text x="111" y="60.3">Puerta plana de interior abatible</text>
<text x="47" y="70">ALMA INTERIOR</text>
<text x="87.8" y="70">Malla de cartón en forma de celdas hexagonales (Nido de abeja).</text>
<text x="48.4" y="77">PARAMENTOS</text>
<text x="80.4" y="74.8">Tablero de fibras de densidad media (650-700 kg/m3) de 3/5mm de grueso</text>
<text x="94.8" y="84">Densidad</text>
<text x="107" y="79.1">con acabado decorativo en melamina.</text>
<text x="121.3" y="84">EN ISO 1183-1</text>
<text x="146.9" y="84">Densidad g/cm3 (mín.) 1,35</text>
<text x="48.5" y="88.6">PROPIEDADES</text>
<text x="81.6" y="88.4">Resistencia a la Abrasión</text>
<text x="123" y="88.4">EN 438-2:10</text>
<text x="149.5" y="88.4">Revoluciones (mín.) 150</text>
<text x="43.8" y="92.9">ACABADO EXTERIOR</text>
<text x="83.3" y="92.9">Resistencia al Impacto</text>
<text x="123" y="92.9">EN 438-2:20</text>
<text x="145.7" y="92.9">Fuerza de muelle, N (mín.) 20</text>
<text x="80.9" y="101.9">Resistencia a las manchas</text>
<text x="83.9" y="97.4">Resistencia al Rayado</text>
<text x="123" y="97.4">EN 438-2:25</text>
<text x="123" y="101.9">EN 438-2:26</text>
<text x="146.5" y="101.9">Apariencia, índice (mín.) 5/4</text>
<text x="154.5" y="97.4">Fuerza (mín.) 2/3</text>
<text x="53.6" y="106.7">CANTO</text>
<text x="96.4" y="106.7">PVC grueso 0,8mm (grueso variable según acabados)</text>
<text x="43.7" y="111.6">MATERIAL BATIENTE</text>
<text x="86" y="113.7">MDF hidrofugo o estándar según petición. Densidad 650-700kg/m3</text>
<text x="46" y="115.9">(cuando proceda)</text>
<text x="43.9" y="120.7">ACABADO BATIENTE</text>
<text x="46" y="125">(cuando proceda)</text>
<text x="105.4" y="122.9">Foil finish similar al acabado de las hojas</text>
<text x="45.2" y="129.9">MATERIAL TAPETA</text>
<text x="46" y="134.2">(cuando proceda)</text>
<text x="86" y="132">MDF hidrofugo o estándar según petición. Densidad 650-700kg/m3</text>
<text x="45.4" y="139">ACABADO TAPETA</text>
<text x="46" y="143.3">(cuando proceda)</text>
<text x="105.4" y="141.2">Foil finish similar al acabado de las hojas</text>
<text x="93.5" y="148.1">Humedad</text>
<text x="130.4" y="148.1">EN 322</text>
<text x="163.5" y="148.1">4%-11%</text>
<text x="42.1" y="150.6">PROPIEDADES NÚCLEO</text>
<text x="47.9" y="154.9">DE MOLDURAS</text>
<text x="83.9" y="152.6">Tolerancia en densidad</text>
<text x="130.4" y="152.6">EN 323</text>
<text x="166.2" y="152.6">±7%</text>
<text x="41.7" y="159.2">(en acabado hidrofugo)</text>
<text x="80.7" y="159.4">Contenido en formaldehído</text>
<text x="130.4" y="159.4">EN 120</text>
<text x="157.6" y="161.6">E2 ≤ 30mg/100g</text>
<text x="158.5" y="157.1">E1 ≤ 8mg/100g</text>
<text x="48.7" y="166.6">TOLERANCIAS</text>
<text x="90.9" y="166.4">Escuadría</text>
<text x="129.2" y="166.4">±1,5mm</text>
<text x="165.8" y="166.4">(clase 1)</text>
<text x="46.6" y="170.9">DIMENSIONALES</text>
<text x="88.6" y="170.9">Alto y Ancho</text>
<text x="130.2" y="170.9">± 2mm</text>
<text x="165.8" y="170.9">(clase 1)</text>
<text x="47.7" y="175.2">S/UNE EN 1529</text>
<text x="92.6" y="175.4">Grueso</text>
<text x="129.2" y="175.4">±1,5mm</text>
<text x="165.8" y="175.4">(clase 1)</text>
<text x="51.4" y="184.8">PLANITUD</text>
<text x="83.5" y="184.7">Curvatura largueros</text>
<text x="92.7" y="180.2">Alabeo</text>
<text x="130.6" y="180.2">≤4mm</text>
<text x="130.6" y="184.7">≤4mm</text>
<text x="165.8" y="180.2">(clase 3)</text>
<text x="165.8" y="184.7">(clase 3)</text>
<text x="47.7" y="189.1">S/UNE EN 1530</text>
<text x="84.3" y="189.2">Curvatura testeros</text>
<text x="130.6" y="189.2">≤2mm</text>
<text x="165.8" y="189.2">(clase 3)</text>
<text x="88" y="193.7">Planitud local</text>
<text x="129.2" y="193.7">≤0,3mm</text>
<text x="165.8" y="193.7">(clase 3)</text>
<text x="43.6" y="200.9">CHOQUE DE CUERPO</text>
<text x="82" y="203">Profundidad media de la huella (≤1mm)</text>
<text x="91.4" y="198.5">Diámetro máximo (20mm)</text>
<text x="153.3" y="203">Resultado: 0,1mm</text>
<text x="154.7" y="198.5">Resultado: 9mm</text>
<text x="42.9" y="205.2">DURO S/UNE EN 1192</text>
<text x="86.8" y="207.5">Profundidad máxima de la huella</text>
<text x="160.5" y="207.5">≤1,5mm</text>
<text x="47.3" y="212.3">RESISTENCIA AL</text>
<text x="43.6" y="216.6">CHOQUE DE CUERPO</text>
<text x="45" y="221">BLANCO Y PESADO</text>
<text x="114.2" y="216.6">Sin roturas ni desencolados.</text>
<text x="43" y="225.9">INMERSIÓN EN AGUA</text>
<text x="98.8" y="225.8">Hinchazón</text>
<text x="158.8" y="225.8">1,4%</text>
<text x="48.9" y="230.2">S/UNE 56 803</text>
<text x="95.8" y="230.3">Observaciones</text>
<text x="149.5" y="230.3">Sin desencolados.</text>
<text x="48" y="235.1">ARRANQUE DE</text>
<text x="50.7" y="239.4">TORNILLOS</text>
<text x="86.8" y="236">Valor medio (≥500N)</text>
<text x="128.5" y="239.4">Resultados</text>
<text x="154.8" y="236">Paramentos: 1034N</text>
<text x="48.9" y="243.7">S/UNE 56 803</text>
<text x="85.8" y="242.7">Valor mínimo (≥500N)</text>
<text x="158.5" y="242.7">Cantos: 1189N</text>
</g>
</svg>
